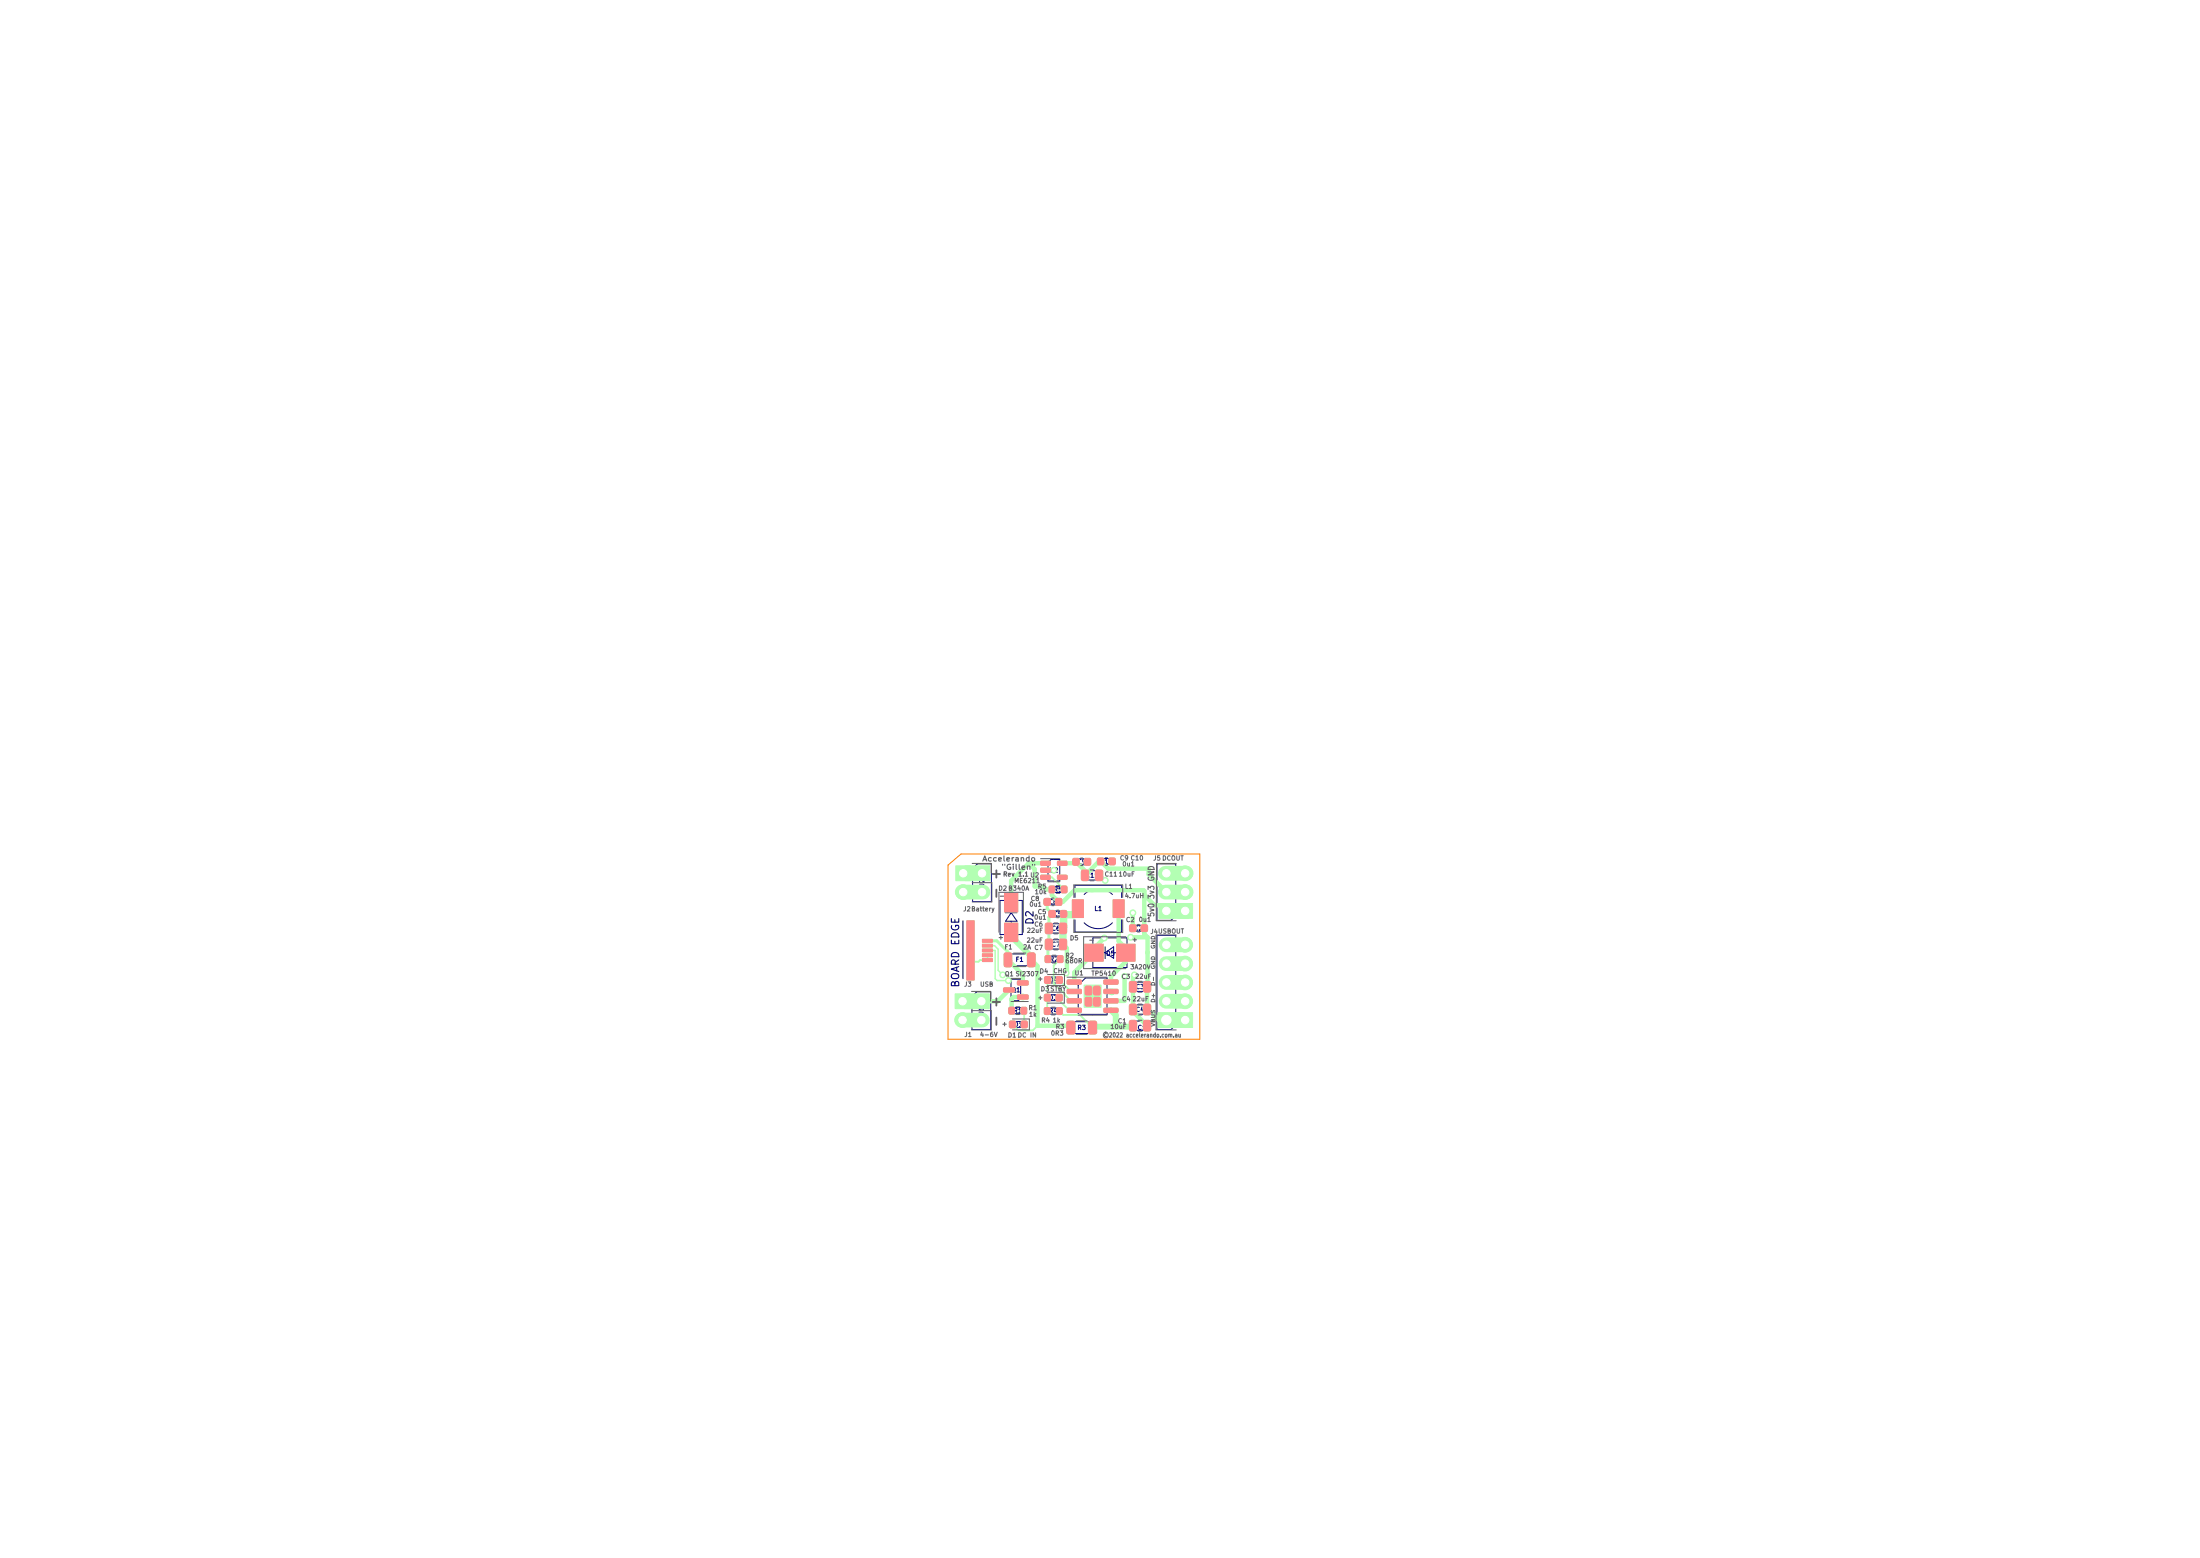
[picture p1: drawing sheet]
<svg xmlns="http://www.w3.org/2000/svg" width="297mm" height="210mm" viewBox="0 0 297 210" stroke-linecap="round" stroke-linejoin="round" font-family="sans-serif">
<g fill="none" stroke="#000080" stroke-width=".14">
<path d="M132 116.6h1.9v5.1h-2.6v-4.5zM141.5 116.4l.4-.4h1.2v2.9h-1.6zM142 119.6h1.6v.8h-1.6zM145.2 115.9h1.7v.8h-1.7zM146.4 117.5h2v1.3h-2zM148.6 115.9h1.6M148.6 116.7h1.6M156.2 116.6h2.5v7l-.6 .6h-1.9zM131.2 134.5l.7-.6h1.9v5h-2.6zM135 121.5h3v4.6h-3zM135.7 123.2h1.6M136.1 128.7h3.2v1.6h-3.2z"/>
<path d="M136.5 132.1h1.3v2.6l-.3 .3h-1zM136.5 122.3v.9M136.5 124.3v1M136.5 123.2l.8 1.1h-1.5zM136.6 136h1.6v.8h-1.6zM136.7 137.8h1.6v.5l-.3 .3h-1.3zM141.4 121.3h1.6v.8h-1.6zM141.4 134.2h1.6v.5l-.3 .3h-1.3zM141.5 129h1.6v.8h-1.6zM141.6 124.7h2v1.2h-2zM141.6 126.8h2v1.3h-2zM142 122.9h1.6v.8h-1.6z"/>
<path d="M143 136h-1.6v.9h1.6M143 131.9h-1.6v.8h1.3M144.5 137.9h3.1v1.6h-3.1zM145.1 121.1v-1.6h6.3v1.6M145.1 124.1v1.7h6.3v-1.7M146.4 120.7a2.7 2.7 0 0 1 3.8 0M146.4 124.5a2.7 2.7 0 0 0 3.8 0M146.5 132h3v4.9h-3.9v-3.9zM147.6 126.6h4.6v4h-4.6zM148.3 128.6h.9M149.2 128.6l1.2-.8v1.5zM149.2 127.8v1.6"/>
<path d="M150.4 128.6h1M152.9 124.9h1.6v.8h-1.6zM152.9 135.6h2v1.3h-2zM152.9 132.5h2v1.3h-2zM152.9 137.8h2v1.2h-2zM156.2 126.2h2.5v12.1l-.6 .6h-1.9z"/>
</g>
<path d="M130 124.3v7.8" fill="none" stroke="#000080" stroke-width=".15"/>
<g fill="#b3ffb3" stroke="#b3ffb3" stroke-width=".14">
<path d="M144.1 132.3l1.8-.1 .1 .2v.3l-.1 .1h-1.7l-.1-.1z"/>
<path d="M144.1 133.5h1.8l.1 .2v.3l-.1 .1h-1.7l-.1-.1z"/>
<path d="M144.1 134.8h1.8l.1 .1v.4l-.1 .1h-1.7l-.1-.2z"/>
<path d="M144.1 136.1h1.8l.1 .1v.3l-.1 .1h-1.7l-.1-.1z"/>
<path d="M149.1 136.1h1.8l.1 .1v.3l-.2 .1h-1.7l-.1-.1z"/>
<path d="M149.1 134.8h1.8l.1 .1v.4l-.2 .1h-1.7l-.1-.2z"/>
<path d="M149.1 133.5h1.8l.1 .2v.3l-.2 .1h-1.7l-.1-.1z"/>
<path d="M149.1 132.3l1.8-.1 .1 .2v.3l-.2 .1h-1.7l-.1-.1z"/>
<path d="M146.4 132.9h2.3v3h-2.3z"/>
<path d="M143.1 124.6h.7l.2 .1v1.1l-.1 .2h-.6l-.3-.1z"/>
<path d="M141.2 124.6h.7l.2 .1v1.1l-.1 .2h-.6l-.3-.1z"/>
<path d="M141.1 129h.7v.8h-.7z"/>
<path d="M142.8 129h.7v.8h-.7z"/>
<path d="M135.6 120.6h1.8v2.5h-1.8z"/>
<path d="M135.6 124.6h1.8v2.5h-1.8z"/>
<path d="M135.6 128.7l.8-.1 .2 .1v1.5l-.1 .3h-.7l-.2-.2v-1.5z"/>
<path d="M138.8 128.7l.7-.1 .2 .1 .1 1.5-.2 .3h-.6l-.3-.2z"/>
<path d="M142.7 136h.7v.9h-.7z"/>
<path d="M141 136h.7v.9h-.7z"/>
<path d="M144.9 115.9h.8v.8h-.8z"/>
<path d="M146.4 115.9h.8v.8h-.8z"/>
<path d="M154.4 132.5l.7-.1 .3 .2v1l-.2 .3h-.6l-.2-.2z"/>
<path d="M152.5 132.5l.7-.1 .3 .2v1l-.2 .3h-.6l-.2-.2z"/>
<path d="M136.2 136h.7v.8h-.7z"/>
<path d="M137.9 136h.7v.8h-.7z"/>
<path d="M137.4 134.3h1.3l.1 .1v.4h-.1h-1.2l-.1-.1z"/>
<path d="M137.4 132.4h1.3l.1 .1v.4h-.1h-1.2l-.1-.1z"/>
<path d="M135.5 133.3h1.4l.1 .1-.1 .4-.1 .1h-1.2l-.1-.2z"/>
<path d="M129 116.9h2v2h-2z"/>
<path d="M130.3 116.9h3.4v2h-3.4z"/>
<path d="M143.2 122.9h.8v.8h-.8z"/>
<path d="M141.7 122.9h.7v.8h-.7z"/>
<path d="M148.2 115.8h.8v.9h-.8z"/>
<path d="M149.8 115.8h.7v.9h-.7z"/>
<path d="M142.6 134.2h.8v.9h-.8z"/>
<path d="M141.1 134.2h.7v.9h-.7z"/>
<path d="M143.1 126.8l.7-.1 .2 .2v1l-.1 .3h-.6l-.3-.2z"/>
<path d="M141.2 126.8l.7-.1 .2 .2v1l-.1 .3h-.6l-.3-.2z"/>
<path d="M152.6 124.9h.7v.8h-.7z"/>
<path d="M154.1 124.9h.8v.8h-.8z"/>
<path d="M142.7 131.8h.7v.9h-.7z"/>
<path d="M141.1 131.8h.7v.9h-.7z"/>
<path d="M152.5 137.8l.7-.1 .3 .2v1l-.2 .2h-.6l-.2-.1z"/>
<path d="M154.4 137.8l.7-.1 .3 .2v1l-.2 .2h-.6l-.2-.1z"/>
<path d="M147 137.9l.8-.1 .3 .2v1.3l-.2 .2-.7 .1-.2-.2z"/>
<path d="M144.1 137.9l.8-.1 .2 .2 .1 1.3-.2 .2-.7 .1-.3-.2z"/>
<path d="M146.5 127.4h2.5v2.3h-2.5z"/>
<path d="M150.8 127.4h2.5v2.3h-2.5z"/>
<path d="M159 136.7h2v2h-2z"/>
<path d="M156.3 136.7h3.6v2h-3.6z"/>
<path d="M129 134.1h2v2h-2z"/>
<path d="M130.2 134.1h3.4v2h-3.4z"/>
<path d="M140.5 116.2h1.2l.1 .1v.4l-.1 .1h-1.1l-.1-.2z"/>
<path d="M140.5 117.2h1.2l.1 .1v.4h-.1h-1.1l-.1-.1z"/>
<path d="M140.5 118.1h1.2l.1 .1v.4l-.1 .1h-1.1l-.1-.2z"/>
<path d="M142.8 118.1h1.2l.1 .1v.4l-.2 .1h-1l-.1-.2z"/>
<path d="M142.8 116.2h1.2l.1 .1v.4l-.2 .1h-1l-.1-.2z"/>
<path d="M154.4 135.6l.7-.1 .3 .2v1l-.2 .2-.6 .1-.2-.2z"/>
<path d="M152.5 135.6l.7-.1 .3 .2v1l-.2 .2-.6 .1-.2-.2z"/>
<path d="M137.9 137.8h.8v.9h-.8z"/>
<path d="M136.3 137.8h.8v.9h-.8z"/>
<path d="M146.1 117.5l.6-.1 .3 .2v1l-.2 .2-.6 .1-.2-.2z"/>
<path d="M148 117.5l.6-.1 .3 .2v1l-.2 .2-.6 .1-.2-.2z"/>
<path d="M143.3 119.6h.7v.9h-.7z"/>
<path d="M141.7 119.6h.7v.9h-.7z"/>
<path d="M156.5 121.9h4v2h-4z"/>
<path d="M159 121.9h2v2h-2z"/>
<path d="M142.6 121.3h.7v.8h-.7z"/>
<path d="M141 121.3h.8v.8h-.8z"/>
<path d="M150.3 121.4h1.5v2.4h-1.5z"/>
<path d="M144.8 121.4h1.5v2.4h-1.5z"/>
<path d="M132.6 126.8h1.4v.4h-1.4z"/>
<path d="M132.6 127.4h1.4v.4h-1.4z"/>
<path d="M132.6 128.1h1.4v.4h-1.4z"/>
<path d="M132.6 128.7h1.4v.4h-1.4z"/>
<path d="M132.6 129.4h1.4v.4h-1.4z"/>
<path d="M130.5 124.3h1v8h-1z"/>
<circle cx="130" cy="120.4" r="1"/>
<circle cx="160" cy="135.1" r="1"/>
<circle cx="160" cy="132.6" r="1"/>
<circle cx="160" cy="130" r="1"/>
<circle cx="160" cy="127.5" r="1"/>
<circle cx="130" cy="137.7" r="1"/>
<circle cx="160" cy="120.4" r="1"/>
<circle cx="160" cy="117.9" r="1"/>
<circle cx="153" cy="123.2" r=".4"/>
<circle cx="131" cy="128.3" r=".4"/>
<circle cx="146.8" cy="116.3" r=".4"/>
<circle cx="148.1" cy="133.7" r=".4"/>
<circle cx="148.1" cy="135.1" r=".4"/>
<circle cx="150.2" cy="116.3" r=".4"/>
<circle cx="138.1" cy="134.5" r=".4"/>
<circle cx="150.1" cy="133.9" r=".4"/>
<circle cx="141.6" cy="127.5" r=".4"/>
<circle cx="131.1" cy="126.5" r=".4"/>
<circle cx="131.1" cy="129.8" r=".4"/>
<circle cx="141.6" cy="125.3" r=".4"/>
<circle cx="149.2" cy="118.8" r=".4"/>
<circle cx="147" cy="133.6" r=".4"/>
<circle cx="147" cy="135.2" r=".4"/>
<circle cx="153.2" cy="131.6" r=".4"/>
<circle cx="152.7" cy="126.5" r=".4"/>
<circle cx="149.1" cy="126.6" r=".4"/>
<circle cx="145.5" cy="122.1" r=".4"/>
<circle cx="143.9" cy="131.3" r=".4"/>
<circle cx="145.5" cy="123.2" r=".4"/>
<circle cx="135.4" cy="131.6" r=".4"/>
<circle cx="136.1" cy="132.3" r=".4"/>
</g>
<path d="M157.3 117.9h2.9M129.8 137.7h2.8M129.9 120.4h2.8M157.3 120.4h2.9M157.5 135.1h2.5M157.5 132.6h2.5M157.5 130h2.5M157.5 127.5h2.5" fill="none" stroke="#b3ffb3" stroke-width="2"/>
<path d="M141.2 118.4h.8l1.7 1.6M133.3 128.9v.7M133.9 129.6h-1.6l-.2 .2h-1M136.7 138.2l.8 .8h2l.6-.6M138.2 136.4l.1 1.8M141.5 132.3l-.1 4.1M143 135l1.3 1.3h.7M143 132.3l1.6 1.5h.4M143 136.4l.6 .6h2.2l1.7 1.7M143.1 129.4l-.8 .9v2.4l.8 .9M143.2 133.6l1.4 1.5h.4" fill="none" stroke="#b3ffb3" stroke-width=".25"/>
<g fill="none" stroke="#b3ffb3" stroke-width=".6">
<path d="M139.7 117.3v2.3h1.1M141.2 116.5h-2.3l-2.4 2.4v2.9M143.4 116.5h1.7l.2-.2 1.3 1.3M148.4 116.3l-1.9 1.8M148.6 116.3l1 .9h5.5M155.1 118l2.4 2.4M136.1 129.5l2 2v1.1M136.2 133.6l-1.5 1.5h-2.2M138.1 134.5h-1.3l-.3 .4 .1 1.5M139.2 129.5l.9 .9v8h4.2l.3 .3M141.2 120h.8v.8l.9 .9h.6l1.6-1.6h9.3l.1 .1v5.8l.4 .5M143.5 127.5l.5 .5v3.2"/>
<path d="M149.1 126.6l-1.4 1.4v.6l-2.7 2.6v1.3M151 122.6v4.4l1 1v1.8l-2 2v.7M151.8 131.8v3.3h-1.8M152.7 126.5h2.2M153 123.2l-.1 2.1M153 136.5l1.9 1.9M153.2 131.6l-.2 .2v4.4M154.5 120.8l1.4 1.4h.8l.8 .7M154.9 126.5v9.7h.1l1.5 1.5h1M154.9 128.5v.1"/>
</g>
<path d="M141.2 117.4h1.1M148.4 118.1h.1l.7 .7M133.3 127h1.3l1.5 1.5v1M141.4 121.7v.9l.6 .7M142 123.3l-.4 .5v3.7l-.1 .1v1.8" fill="none" stroke="#b3ffb3" stroke-width=".4"/>
<path d="M136.5 126.4l2.7 2.7v.4M150 136.3l.6 .7v1.6M152.8 138.6h-5.2l-.1 .1M153 136.2v.3M154.9 138.4h.1" fill="none" stroke="#b3ffb3" stroke-width=".8"/>
<path d="M136.5 125.8v.6M145.6 122.8l-.6 .6h-1.3l-.1-.1-.1 4.2M153 138.4l-.2 .2" fill="none" stroke="#b3ffb3" stroke-width="1"/>
<path d="M133.3 127.6h1l.5 .5v2.8l.6 .7M133.3 128.3h1.1v3.8l.2 .2h1.5" fill="none" stroke="#b3ffb3" stroke-width=".2"/>
<g fill="#fff" stroke="#fff" stroke-width=".14">
<circle cx="153" cy="123.2" r=".2"/>
<circle cx="131" cy="128.3" r=".2"/>
<circle cx="146.8" cy="116.3" r=".2"/>
<circle cx="148.1" cy="133.7" r=".2"/>
<circle cx="148.1" cy="135.1" r=".2"/>
<circle cx="138.1" cy="134.5" r=".2"/>
<circle cx="150.1" cy="133.9" r=".2"/>
<circle cx="141.6" cy="127.5" r=".2"/>
<circle cx="131.1" cy="126.5" r=".2"/>
<circle cx="131.1" cy="129.8" r=".2"/>
<circle cx="141.6" cy="125.3" r=".2"/>
<circle cx="149.2" cy="118.8" r=".2"/>
<circle cx="147" cy="133.6" r=".2"/>
<circle cx="147" cy="135.2" r=".2"/>
<circle cx="153.2" cy="131.6" r=".2"/>
<circle cx="152.7" cy="126.5" r=".2"/>
<circle cx="149.1" cy="126.6" r=".2"/>
<circle cx="145.5" cy="122.1" r=".2"/>
<circle cx="145.5" cy="123.2" r=".2"/>
<circle cx="135.4" cy="131.6" r=".2"/>
<circle cx="136.1" cy="132.3" r=".2"/>
<circle cx="130" cy="117.9" r=".5"/>
<circle cx="132.6" cy="117.9" r=".5"/>
<circle cx="130" cy="120.4" r=".5"/>
<circle cx="132.6" cy="120.4" r=".5"/>
<circle cx="160" cy="137.7" r=".5"/>
<circle cx="157.5" cy="137.7" r=".63"/>
<circle cx="157.5" cy="135.1" r=".5"/>
<circle cx="160" cy="135.1" r=".5"/>
<circle cx="160" cy="132.6" r=".5"/>
<circle cx="157.5" cy="130" r=".5"/>
<circle cx="160" cy="130" r=".5"/>
<circle cx="160" cy="127.5" r=".5"/>
<circle cx="157.5" cy="127.5" r=".5"/>
<circle cx="130" cy="135.1" r=".5"/>
<circle cx="132.5" cy="135.1" r=".5"/>
<circle cx="130" cy="137.7" r=".5"/>
<circle cx="132.5" cy="137.7" r=".5"/>
<circle cx="157.5" cy="122.9" r=".5"/>
<circle cx="160" cy="122.9" r=".5"/>
<circle cx="160" cy="120.4" r=".5"/>
<circle cx="160" cy="117.9" r=".5"/>
<circle cx="157.5" cy="117.9" r=".5"/>
<circle cx="133" cy="130.5" r=".4"/>
<circle cx="133" cy="126" r=".4"/>
</g>
<g fill="#ff8a8a" stroke="#ff8a8a" stroke-width=".14">
<path d="M146.6 134.6h.7v1.1l-.1 .1-.6-.1z"/>
<path d="M147.7 134.6h.8v1.1l-.2 .1-.6-.1z"/>
<path d="M146.6 133.1h.1h.6v1.1h-.7z"/>
<path d="M147.7 133.1h.2h.6v1.1h-.8z"/>
<path d="M144.1 132.3l1.8-.1 .1 .2v.3l-.1 .1h-1.7l-.1-.1z"/>
<path d="M144.1 133.5h1.8l.1 .2v.3l-.1 .1h-1.7l-.1-.1z"/>
<path d="M144.1 134.8h1.8l.1 .1v.4l-.1 .1h-1.7l-.1-.2z"/>
<path d="M144.1 136.1h1.8l.1 .1v.3l-.1 .1h-1.7l-.1-.1z"/>
<path d="M149.1 136.1h1.8l.1 .1v.3l-.2 .1h-1.7l-.1-.1z"/>
<path d="M149.1 134.8h1.8l.1 .1v.4l-.2 .1h-1.7l-.1-.2z"/>
<path d="M149.1 133.5h1.8l.1 .2v.3l-.2 .1h-1.7l-.1-.1z"/>
<path d="M149.1 132.3l1.8-.1 .1 .2v.3l-.2 .1h-1.7l-.1-.1z"/>
<path d="M143.1 124.6h.7l.2 .1v1.1l-.1 .2h-.6l-.3-.1z"/>
<path d="M141.2 124.6h.7l.2 .1v1.1l-.1 .2h-.6l-.3-.1z"/>
<path d="M141.1 129h.7v.8h-.7z"/>
<path d="M142.8 129h.7v.8h-.7z"/>
<path d="M135.6 120.6h1.8v2.5h-1.8z"/>
<path d="M135.6 124.6h1.8v2.5h-1.8z"/>
<path d="M135.6 128.7l.8-.1 .2 .1v1.5l-.1 .3h-.7l-.2-.2v-1.5z"/>
<path d="M138.8 128.7l.7-.1 .2 .1 .1 1.5-.2 .3h-.6l-.3-.2z"/>
<path d="M142.7 136h.7v.9h-.7z"/>
<path d="M141 136h.7v.9h-.7z"/>
<path d="M144.9 115.9h.8v.8h-.8z"/>
<path d="M146.4 115.9h.8v.8h-.8z"/>
<path d="M154.4 132.5l.7-.1 .3 .2v1l-.2 .3h-.6l-.2-.2z"/>
<path d="M152.5 132.5l.7-.1 .3 .2v1l-.2 .3h-.6l-.2-.2z"/>
<path d="M136.2 136h.7v.8h-.7z"/>
<path d="M137.9 136h.7v.8h-.7z"/>
<path d="M137.4 134.3h1.3l.1 .1v.4h-.1h-1.2l-.1-.1z"/>
<path d="M137.4 132.4h1.3l.1 .1v.4h-.1h-1.2l-.1-.1z"/>
<path d="M135.5 133.3h1.4l.1 .1-.1 .4-.1 .1h-1.2l-.1-.2z"/>
<path d="M143.2 122.9h.8v.8h-.8z"/>
<path d="M141.7 122.9h.7v.8h-.7z"/>
<path d="M148.2 115.8h.8v.9h-.8z"/>
<path d="M149.8 115.8h.7v.9h-.7z"/>
<path d="M142.6 134.2h.8v.9h-.8z"/>
<path d="M141.1 134.2h.7v.9h-.7z"/>
<path d="M143.1 126.8l.7-.1 .2 .2v1l-.1 .3h-.6l-.3-.2z"/>
<path d="M141.2 126.8l.7-.1 .2 .2v1l-.1 .3h-.6l-.3-.2z"/>
<path d="M152.6 124.9h.7v.8h-.7z"/>
<path d="M154.1 124.9h.8v.8h-.8z"/>
<path d="M142.7 131.8h.7v.9h-.7z"/>
<path d="M141.1 131.8h.7v.9h-.7z"/>
<path d="M152.5 137.8l.7-.1 .3 .2v1l-.2 .2h-.6l-.2-.1z"/>
<path d="M154.4 137.8l.7-.1 .3 .2v1l-.2 .2h-.6l-.2-.1z"/>
<path d="M147 137.9l.8-.1 .3 .2v1.3l-.2 .2-.7 .1-.2-.2z"/>
<path d="M144.1 137.9l.8-.1 .2 .2 .1 1.3-.2 .2-.7 .1-.3-.2z"/>
<path d="M146.5 127.4h2.5v2.3h-2.5z"/>
<path d="M150.8 127.4h2.5v2.3h-2.5z"/>
<path d="M140.5 116.2h1.2l.1 .1v.4l-.1 .1h-1.1l-.1-.2z"/>
<path d="M140.5 117.2h1.2l.1 .1v.4h-.1h-1.1l-.1-.1z"/>
<path d="M140.5 118.1h1.2l.1 .1v.4l-.1 .1h-1.1l-.1-.2z"/>
<path d="M142.8 118.1h1.2l.1 .1v.4l-.2 .1h-1l-.1-.2z"/>
<path d="M142.8 116.2h1.2l.1 .1v.4l-.2 .1h-1l-.1-.2z"/>
<path d="M154.4 135.6l.7-.1 .3 .2v1l-.2 .2-.6 .1-.2-.2z"/>
<path d="M152.5 135.6l.7-.1 .3 .2v1l-.2 .2-.6 .1-.2-.2z"/>
<path d="M137.9 137.8h.8v.9h-.8z"/>
<path d="M136.3 137.8h.8v.9h-.8z"/>
<path d="M146.1 117.5l.6-.1 .3 .2v1l-.2 .2-.6 .1-.2-.2z"/>
<path d="M148 117.5l.6-.1 .3 .2v1l-.2 .2-.6 .1-.2-.2z"/>
<path d="M143.3 119.6h.7v.9h-.7z"/>
<path d="M141.7 119.6h.7v.9h-.7z"/>
<path d="M142.6 121.3h.7v.8h-.7z"/>
<path d="M141 121.3h.8v.8h-.8z"/>
<path d="M150.3 121.4h1.5v2.4h-1.5z"/>
<path d="M144.8 121.4h1.5v2.4h-1.5z"/>
<path d="M132.6 126.8h1.4v.4h-1.4z"/>
<path d="M132.6 127.4h1.4v.4h-1.4z"/>
<path d="M132.6 128.1h1.4v.4h-1.4z"/>
<path d="M132.6 128.7h1.4v.4h-1.4z"/>
<path d="M132.6 129.4h1.4v.4h-1.4z"/>
<path d="M130.5 124.3h1v8h-1z"/>
</g>
<g fill="none" stroke="#626262" stroke-width=".14">
<path d="M131.3 119.1h2.6v2.6h-2.6M131.3 116.5h2.5v1.4M140.5 115.9h2.6M141.5 119h1.6M147.2 118.9h.5M147.2 117.4h.5M158.8 116.5h-2.6l-.1 7.7M131.2 136.4h2.6v2.6h-2.6M131.2 133.8h2.6v1.3M134.9 125.8v-5.4h3.3v5.4M136.5 135.2h2.3M136.7 137.5h2.3v1.5h-2.3"/>
<path d="M136.8 128.6h1.7M136.8 130.4h1.7M141.4 133.9h2.3v1.5h-2.3M141.4 131.5h2.3v1.5h-2.3M142.3 126h.5M142.3 124.6h.5M142.3 128.2h.5M142.3 126.7h.5M144.1 131.9h5.4M145 121.1v-1.7h6.6v1.7M145 124.1v1.7h6.6v-1.7M145.3 139.6h1.5"/>
<path d="M145.3 137.8h1.5M145.6 137h3.9M149.1 139.4a.36 .36 0 0 1 .4 0 .36 .36 0 0 1 0 .5 .36 .36 0 0 1-.4 .1l-.1-.3zM149.4 139.5h-.1a.2 .2 0 0 0-.2 .2 .2 .2 0 0 0 .2 .2h.1M152 126.4h-5.7v4.3h5.7M153.7 132.4h.5M153.7 133.9h.5M153.7 137.7h.5M153.7 137h.5M153.7 135.5h.5M155.4 138.1l.5 .2-.5 .2M155.4 127h.5l-.5 .3h.5"/>
<path d="M155.5 126.4a.27 .27 0 0 1 .3 0 .27 .27 0 0 1 .1 .3h-.5zM155.7 137.7l.1-.1 .1 .1v.2h-.5l.1-.3h.1l.1 .3M156.1 124.3h2.7M158.7 139.6h.2v.4M158.8 126.2h-2.7v12.8h2.7M158.9 139.7l-.2 .1v.2l.2-.1M159.2 139.6v.3h.2M159.4 139.6v.4"/>
</g>
<path d="M132.7 116.2l.3-.7 .2 .7M132.8 116h.4M135.4 116.6v.2M155 123.2v.4h.4v-.3l.3-.1 .1 .1-.1 .3" fill="none" stroke="#626262" stroke-width=".15"/>
<path d="M134.5 117.5v.9M134 135.2h1M134.5 120.1v.9M134.5 134.7v1M134.5 137.3v1" fill="none" stroke="#626262" stroke-width=".25"/>
<path d="M128 116.7l1.8-1.5h32.2v25h-34z" fill="none" stroke="#ff8000" stroke-width=".14"/>
<text font-size="1.8" fill="#626262" x="134" y="118.2" transform="rotate(90 134 118.2)">+ -</text>
<g font-size="1.4" fill="#000080">
<text x="139.5" y="124.7" transform="rotate(-90 139.5 124.7)">D2</text>
<text x="129.5" y="133.2" transform="rotate(-90 129.5 133.2)">BOARD EDGE</text>
</g>
<text font-size="1.1" fill="#626262" x="155.8" y="122.7" transform="rotate(-90 155.8 122.7)">5v0 3v3 GND</text>
<g font-size="1" fill="#626262">
<text x="133.3" y="116.2">Accelerando</text>
<text x="135.8" y="117.4">&quot;Gillen&quot;</text>
</g>
<g font-size=".8" fill="#000080">
<text x="132.9" y="119.6" transform="rotate(-90 132.9 119.6)">J2</text>
<text x="142" y="125.6">C6</text>
<text x="147.8" y="122.9">L1</text>
<text x="137.2" y="129.8">F1</text>
<text x="142" y="127.8">C7</text>
<text x="149.4" y="129">D5</text>
<text x="132.8" y="136.9" transform="rotate(-90 132.8 136.9)">J1</text>
<text x="136.6" y="133.9">Q1</text>
<text x="141.7" y="132.6">D4</text>
<text x="147" y="134.7">U1</text>
<text x="153.4" y="133.5">C3</text>
<text x="153.4" y="136.5">C4</text>
<text x="137" y="138.5">D1</text>
<text x="145.5" y="139">R3</text>
</g>
<g font-size=".8" fill="#626262">
<text x="135.7" y="118.3">Rev 1.1 U2</text>
<text x="137.1" y="119.2">ME6211</text>
<text x="140.2" y="119.9">R5</text>
<text x="145.5" y="116.6">C9</text>
<text x="148.6" y="116.6">C10</text>
<text x="149.2" y="118.3">C11</text>
<text x="151.1" y="118.3">10uF</text>
<text x="151.3" y="116.1">C9 C10</text>
<text x="151.7" y="116.9">0u1</text>
<text x="151.9" y="119.9">L1</text>
<text x="155.7" y="116.1">J5 DCOUT</text>
<text x="130.1" y="123">J2 Battery</text>
<text x="134.8" y="120.2">D2 B340A</text>
<text x="135.1" y="121.2">-</text>
<text x="138.8" y="125.9">22uF</text>
<text x="139.1" y="122.3">0u1</text>
<text x="139.2" y="121.6">C8</text>
<text x="139.7" y="125">C6</text>
<text x="139.7" y="124.1">0u1</text>
<text x="139.8" y="120.7">10k</text>
<text x="140.2" y="123.4">C5</text>
<text x="141.6" y="122">C8</text>
<text x="142.3" y="123.6">C5</text>
<text x="142.3" y="120.3">R5</text>
<text x="152" y="121.2">4.7uH</text>
<text x="152.1" y="124.4">C2</text>
<text x="153.2" y="125.6">C2</text>
<text x="153.9" y="124.4">0u1</text>
<text x="134.9" y="126.8">+</text>
<text x="135.7" y="128.1">F1</text>
<text x="135.7" y="131.7">Q1 SI2307</text>
<text x="138.1" y="128.1">2A C7</text>
<text x="138.7" y="127.2">22uF</text>
<text x="140.4" y="131.4">D4</text>
<text x="141.8" y="129.8">R2</text>
<text x="142.2" y="131.3">CHG</text>
<text x="143.9" y="129.3">R2</text>
<text x="144" y="130">680R</text>
<text x="144.5" y="126.9">D5</text>
<text x="145.2" y="131.6">U1</text>
<text x="147.2" y="127.1">-</text>
<text x="147.6" y="131.7">TP5410</text>
<text x="152.7" y="130.8">3A20V</text>
<text x="153" y="127.1">+</text>
<text x="155.4" y="126">J4USBOUT</text>
<text x="130.2" y="133.1">J3</text>
<text x="132.3" y="133.1">USB</text>
<text x="136.9" y="136.7">R1</text>
<text x="138.9" y="136.3">R1</text>
<text x="139" y="137.2">1k</text>
<text x="140.2" y="134.9">+</text>
<text x="140.2" y="132.4">+</text>
<text x="140.6" y="133.8">D3</text>
<text x="140.6" y="138">R4</text>
<text x="141.7" y="136.7">R4</text>
<text x="141.8" y="133.8">STBY</text>
<text x="142.2" y="138">1k</text>
<text x="151.5" y="132.1">C3</text>
<text x="151.5" y="135.1">C4</text>
<text x="153" y="135.1">22uF</text>
<text x="153.4" y="132.1">22uF</text>
<text x="130.2" y="139.9">J1</text>
<text x="132.6" y="139.9">4-6V</text>
<text x="135.4" y="138.5">+</text>
<text x="136.1" y="140">D1 DC IN</text>
<text x="142" y="139.7">0R3</text>
<text x="142.6" y="138.9">R3</text>
<text x="149.7" y="140">©2022 accelerando.com.au</text>
<text x="150" y="138.9">10uF</text>
<text x="151" y="138.1">C1</text>
<text x="153.6" y="139">C1</text>
</g>
<g font-size=".8" fill="#fff">
<text x="141.8" y="117.7">U2</text>
<text x="157.8" y="120.9" transform="rotate(-90 157.8 120.9)">J5</text>
<text x="157.8" y="133" transform="rotate(-90 157.8 133)">J4</text>
</g>
<g font-size=".8" fill="#b3ffb3">
<text x="146.7" y="118.4">C11</text>
<text x="141.7" y="134.9">D3</text>
</g>
<text font-size=".7" fill="#626262" x="156" y="137.3" transform="rotate(-90 156 137.3)">VBUS D+ D- GND GND</text>
</svg>
